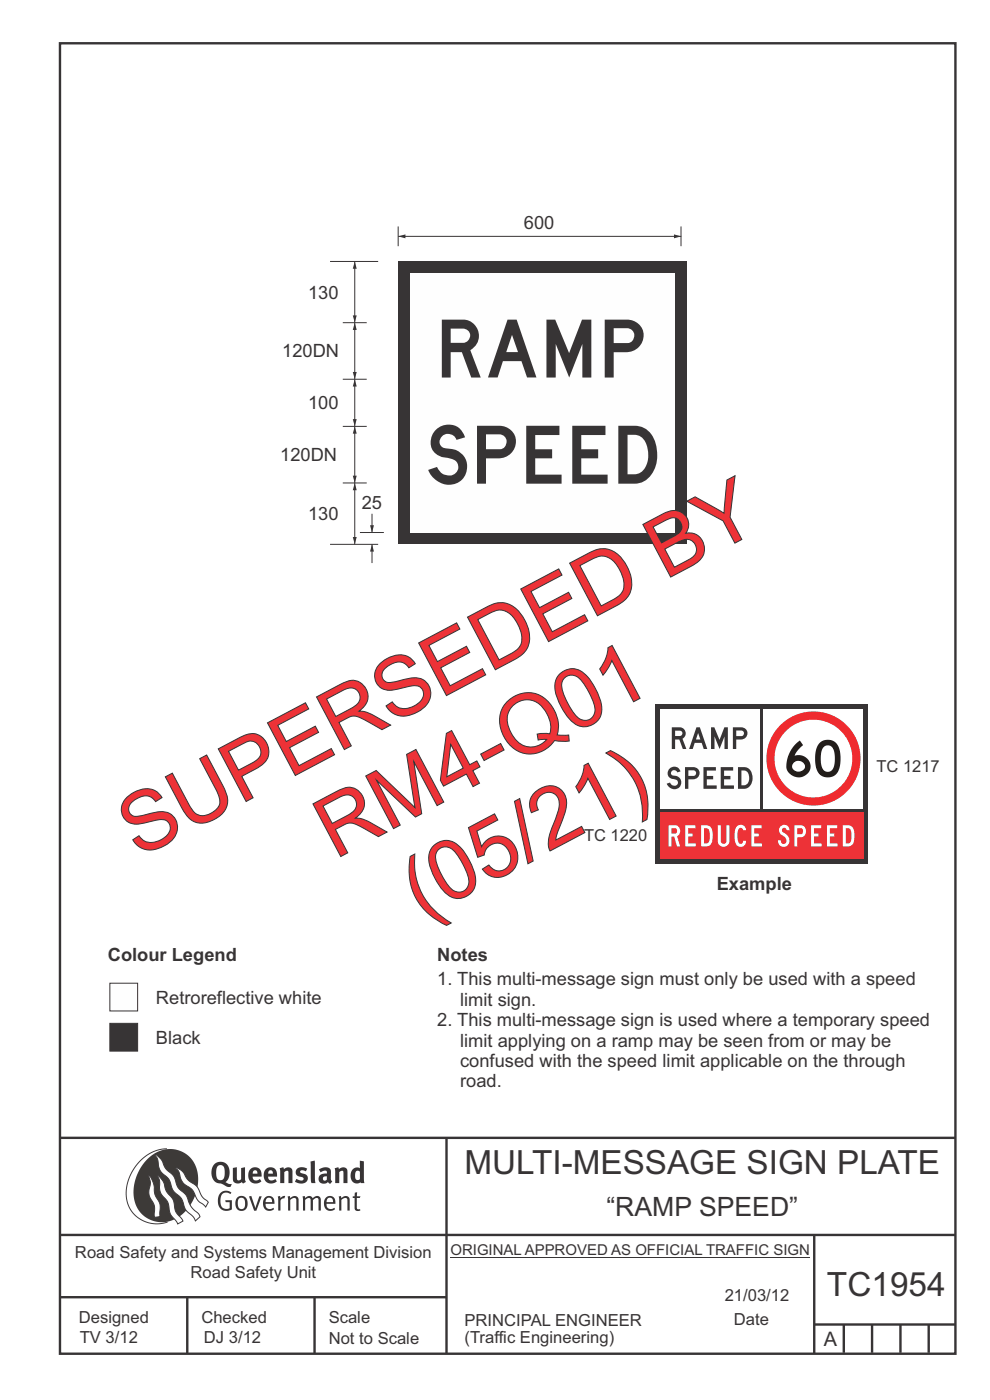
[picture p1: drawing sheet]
<svg xmlns="http://www.w3.org/2000/svg" width="210mm" height="297mm" viewBox="0 0 210 297" stroke-linecap="round" stroke-linejoin="round" font-family="sans-serif">
<g fill="none" stroke="#373435" stroke-width=".51">
<path d="M12.7 9.2h190v278h-190zM12.7 241.4h190M94.7 241.4v45.8M12.7 262h190M12.7 275.2h82M39.7 275.2v12M66.7 275.2v12M172.7 262.2v25M172.7 281h30M179 281v6M185 281v6M191 281v6"/>
<path d="M197 281v6"/>
</g>
<path d="M95.5 266.7h76.3" fill="none" stroke="#373435" stroke-width=".21"/>
<path d="M23.3 217.1h5.9v5.9h-5.9z" fill-rule="evenodd" fill="#373435" stroke="#373435" stroke-width=".21"/>
<path d="M35.4 243.7a9.5 9.5 0 0 0-8.6 10.4 6.5 6.5 0 0 0 8.8 5.1" fill="none" stroke="#3d3a38" stroke-width=".21"/>
<path d="M31.3 245.9a6.1 6.1 0 0 1 7.3-1.6 6.1 6.1 0 0 1 3.4 6.6 8.8 8.8 0 0 1-7.2 8.4 6.1 6.1 0 0 1-6.4-7.5 10.5 10.5 0 0 1 2.9-5.9z" fill-rule="evenodd" fill="#3d3a38"/>
<g fill="#fefefe" stroke="#3d3a38" stroke-width=".21">
<path d="M31.6 249.4l.3 .3 .6 1.2 .4 2.5 1 2 .1 2.7-1.2 .2-.1-2.5-.9-1.8-.2-.7 .3-2.4z" fill-rule="evenodd"/>
<path d="M37.1 247.7l.6 .1 .9 .6 1.3 1.9 1.9 1.5 1.1 2.1 1.3 1.2-.6 1-1.6-1.5-1.2-2.2-2-1.5-.5-.9-.4-1.5z" fill-rule="evenodd"/>
<path d="M32.8 244.9l.4 .1 .9 .8 1 2.1 1.7 1.5 .9 2.5 1.7 1.6 1.2 2.5 1.6 1.6 .2 .5-1 .9-.4-.9-1.6-1.5-1-2.4-1.7-1.7-.9-2.4-1.8-1.7-.3-.9-.3-1.6z" fill-rule="evenodd"/>
<path d="M33.4 249.4l.5 .3 .7 1 .7 2 1.5 1.9 .5 2.5 1.4 1.8 .1 .1-1.1 .7-1.6-2.2-.6-2.5-1.4-1.9-.3-1v-1.6z" fill-rule="evenodd"/>
</g>
<g fill="#373435">
<path d="M46.8 253.1l.5-.4 .6-.1 .7 .1 .5 .3-.2 .3-.9-.3-.8 .2-.3 .7-.1 1.1 .1 .6 .3 .5 .5 .3 .6 .1 .4-.2v-1.3h-.8l-.1-.4h1.4v2l-.7 .2-.8 .1-.6-.2-.5-.5-.3-.8-.1-.9 .2-.8z" fill-rule="evenodd"/>
<path d="M50.7 254.3l.7-.2 .5 .5 .1 1.2-.2 .4-.3 .3h-.5l-.4-.4-.2-1.1zM50.4 254l-.5 1.1 .2 1.2 .8 .6 1-.2 .4-.4 .2-.5v-.8l-.2-.7-.3-.4-.5-.2h-.6z" fill-rule="evenodd"/>
<path d="M52.8 253.8l.5-.1 .9 2.6 .8-2.5h.5l-1.1 3h-.5z" fill-rule="evenodd"/>
<path d="M56.6 254.2l.4-.1 .4 .1 .2 .3 .1 .5h-1.4zM56.2 254l-.4 1v.7l.3 .6 .3 .4 .6 .2 1-.3 .2-.1-.2-.3-.6 .3-.7-.2-.3-.2-.1-.6v-.1h1.9l-.2-1.2-.8-.5-.5 .1z" fill-rule="evenodd"/>
<path d="M58.9 253.8l.5-.1 .1 .5 .4-.4 .6-.1-.2 .5-.4 .1-.4 .3v2.2h-.5z" fill-rule="evenodd"/>
<path d="M61 253.8h.5a.24 .24 0 0 0 .1 .3 .24 .24 0 0 0 .3-.2l.8-.2 .6 .5v2.6h-.4l-.1-2.3-.1-.3-.3-.1-.8 .5v2.2h-.5z" fill-rule="evenodd"/>
<path d="M64.2 253.8h.4a.23 .23 0 0 0 .2 .3 .23 .23 0 0 0 .3-.2l.5-.2 .5 .2a.23 .23 0 0 0 .3 .2 .23 .23 0 0 0 .2-.1l.8-.3 .6 .4 .1 2.7h-.5v-2.3l-.1-.3-.3-.1-.8 .5v2.2h-.5v-2.3l-.1-.3h-.3l-.8 .4v2.2h-.4z" fill-rule="evenodd"/>
<path d="M69.5 254.2l.5-.1 .4 .1 .2 .8h-1.3zM69.2 254l-.5 1 .1 .7 .2 .6 .4 .4 .4 .2 1.1-.3 .2-.1-.2-.3-.6 .3-.7-.2-.3-.3v-.6h1.9l-.2-1.2-.4-.3-.5-.2-.5 .1z" fill-rule="evenodd"/>
<path d="M71.8 253.8h.5a.24 .24 0 0 0 .1 .3 .24 .24 0 0 0 .4-.2l.7-.2 .6 .5 .1 2.6h-.5v-2.3l-.1-.3-.4-.1-.8 .5v2.2h-.5z" fill-rule="evenodd"/>
<path d="M75.3 253l.5-.1-.1 .9h.8l-.2 .3h-.6v2.2l.2 .2h.5v.3l-.2 .1-.6-.1-.4-.3v-2.4h-.4v-.3h.4z" fill-rule="evenodd"/>
<path d="M46.2 247.4l.4-.2h.4l.6 .6v1.8l-.2 .5-.4 .2h-.7l-.3-.5-.1-1.6zM45.5 246.9l-.4 .7-.2 .8v1l.3 .9 .7 .6 1 .2 1.6 .7 .4-.1 .3-.5h-.6l-.8-.4 .7-.9 .2-1.5a1.91 1.91 0 0 0-1.1-1.8 1.91 1.91 0 0 0-2.1 .3z" fill-rule="evenodd"/>
<path d="M49.4 247.8l.8-.2 .1 2.5 .1 .2 .3 .1 .4-.3v-2.3l.9-.2v2.6l.2 .5-.7 .3a.39 .39 0 0 0-.7 0h-.8l-.5-.4z" fill-rule="evenodd"/>
<path d="M53.8 248.4l.3-.1h.3l.2 .7h-1zM53.1 248l-.3 .5-.1 .8v.7l.4 .6 .5 .4 .6 .1 .7-.1 .6-.4-.4-.5-.4 .3h-.5l-.4-.1-.2-.4v-.3h1.9l-.1-1-.3-.6-1-.4-.5 .1z" fill-rule="evenodd"/>
<path d="M57.1 248.4l.2-.1h.4l.2 .7h-1zM56.4 248l-.4 .6-.1 .8 .1 .7 .4 .5 .5 .4 .6 .1 .6-.1 .6-.4-.3-.5-.6 .3h-.5l-.4-.6v-.2h1.9l-.1-1-.3-.6-.5-.3-.5-.1-.5 .1z" fill-rule="evenodd"/>
<path d="M59.3 247.8l.8-.2 .1 .4 1-.4 .7 .3 .1 .5v2.6h-.8v-2.3l-.3-.3-.6 .3v2.3h-.9z" fill-rule="evenodd"/>
<path d="M63 248l.9-.4 1.3 .3-.3 .6-.9-.2-.3 .2 .1 .3 1 .3 .4 .4v.8l-.4 .6-1.1 .2-1.1-.4 .3-.6 1 .4 .3-.1 .2-.3-.2-.3-.9-.3-.4-.3-.2-.6z" fill-rule="evenodd"/>
<path d="M68.6 249.7l.7-.2v.8l-.3 .2-.3-.1-.2-.3zM67.6 248.1l.4 .6 .8-.4 .5 .2a.35 .35 0 0 1 0 .5 .35 .35 0 0 1-.5 0l-1 .4-.2 .9 .2 .4 .3 .3h1.1a.49 .49 0 0 1 .8 .2l.5-.6-.3-.4v-1.7l-.2-.5-.4-.3-.6-.1z" fill-rule="evenodd"/>
<path d="M71 247.8l.8-.2 .1 .4 .9-.4 .7 .3 .2 .5v2.6h-.8l-.1-2.3-.2-.3-.6 .3v2.3h-.9z" fill-rule="evenodd"/>
<path d="M75.6 248.5l.3-.1 .4 .2v1.5l-.3 .2h-.4l-.2-.4-.1-.9zM76.3 246.2v1.3a.19 .19 0 0 1 0 .3 .19 .19 0 0 1-.3-.1l-.8 .1-.6 .5-.2 .9 .1 1 .3 .5 .6 .3h.6l.5-.2v.2h.8l-.1-4.6z" fill-rule="evenodd"/>
<path d="M65.9 246.4l.9-.2 .1 4.8h-.8l-.1-.3z" fill-rule="evenodd"/>
</g>
<path d="M23.3 208.6h5.9v5.9h-5.9z" fill-rule="evenodd" fill="#fefefe" stroke="#373435" stroke-width=".21"/>
<path d="M84.5 55.5h61.3v60h-61.3z" fill-rule="evenodd" fill="#373435"/>
<path d="M87 58h56.3v55h-56.3z" fill-rule="evenodd" fill="#fefefe"/>
<path d="M143.3 58h2.5v56.3h-2.5z" fill-rule="evenodd" fill="#373435"/>
<g fill="#373435">
<path d="M115.9 67.8h1.9l2.9 7.1 2.8-7.1h1.9v12.3h-1.9v-7.1l-2.8 7.1-2.8-7.1v7.1h-2z"/>
<path d="M92.5 91.1a3.7 3.7 0 0 1 6.2 1.7l-1.9 .5a1.78 1.78 0 0 0-2.3-1.2 1.78 1.78 0 0 0-1 2.4 3 3 0 0 0 2.4 .8 3.9 3.9 0 0 1 2.8 5.4 3.9 3.9 0 0 1-6 1.3l-1.2-1-.7-1.3 1.9-.6a2.51 2.51 0 0 0 4.2 1 1.83 1.83 0 0 0-1.5-2.9 4.2 4.2 0 0 1-3.7-1.8 3.7 3.7 0 0 1 .8-4.3z"/>
<path d="M111.6 90.3h7.1v2h-5.2v3h3.6v1.9h-3.6v3.5h5.6v1.9h-7.5z"/>
<path d="M121.4 90.3h7v2h-5.1v3h3.6v1.9h-3.6v3.5h5.6v1.9h-7.5z"/>
<path d="M95.6 69.7h2.6a1.51 1.51 0 0 1 1.5 1.5 1.51 1.51 0 0 1-1.4 1.5h-2.7zM93.7 67.8v12.3h1.9v-5.4h2.4l2 5.4h2l-2.2-5.8a3.4 3.4 0 0 0 1.7-3.8 3.4 3.4 0 0 0-3.2-2.7z"/>
<path d="M107.7 67.8h1.9l4.2 12.3h-2l-1.2-3.5h-3.9l-1.1 3.5h-2.1zM108.6 71l-1.2 3.7h2.5z"/>
<path d="M130.2 69.6h2.8a1.58 1.58 0 0 1 1.6 1.6 1.58 1.58 0 0 1-1.5 1.6h-2.9zM128.3 67.8v12.3h1.9v-5.4h2.5a3.5 3.5 0 0 0 3.8-3.3 3.5 3.5 0 0 0-3.5-3.6z"/>
<path d="M103.1 92.1h2.8a1.58 1.58 0 0 1 1.6 1.6 1.58 1.58 0 0 1-1.4 1.6h-3zM101.2 90.3v12.3h1.9v-5.4h2.5a3.5 3.5 0 0 0 3.8-3.3 3.5 3.5 0 0 0-3.5-3.6z"/>
<path d="M131.2 90.3v12.3h3.4a5.2 5.2 0 0 0 4.8-5.3 6.8 6.8 0 0 0-2.5-6.4 4.3 4.3 0 0 0-2.3-.6zM133.1 92.2a3.7 3.7 0 0 1 3.2 .7 5.6 5.6 0 0 1-.1 7.1 3.4 3.4 0 0 1-3.1 .6z"/>
</g>
<path d="M84.5 50.1h60" fill="none" stroke="#373435" stroke-width=".21"/>
<g fill="#373435">
<path d="M143 49.7l1.5 .4-1.5 .5z"/>
<path d="M84.5 50.1l1.5-.4v.9z"/>
</g>
<path d="M70 55.5h10.2M144.5 48v4.2M75.3 102.5v13" fill="none" stroke="#373435" stroke-width=".21"/>
<g fill="#373435">
<path d="M74.8 113.9h.9l-.4 1.6z"/>
<path d="M75.3 102.5l.4 1.5h-.9z"/>
</g>
<path d="M75.3 68.5v12M72.7 102.5h5.1" fill="none" stroke="#373435" stroke-width=".21"/>
<g fill="#373435">
<path d="M74.8 78.9h.9l-.4 1.6z"/>
<path d="M75.3 68.5l.4 1.5h-.9z"/>
</g>
<path d="M75.3 55.5v13M72.7 68.5h5.1" fill="none" stroke="#373435" stroke-width=".21"/>
<g fill="#373435">
<path d="M74.8 66.9h.9l-.4 1.6z"/>
<path d="M75.3 55.5l.4 1.5h-.9z"/>
</g>
<path d="M70 115.5h10.2M78.9 109v4" fill="none" stroke="#373435" stroke-width=".21"/>
<path d="M78.5 111.4h.8l-.4 1.6z" fill="#373435"/>
<path d="M78.9 115.5v3.9" fill="none" stroke="#373435" stroke-width=".21"/>
<path d="M78.9 115.5l.4 1.5h-.8z" fill="#373435"/>
<path d="M72.7 80.5h5.1M72.7 90.5h5.1M75.3 90.5v12M76.4 113h5" fill="none" stroke="#373435" stroke-width=".21"/>
<g fill="#373435">
<path d="M75.3 90.5l.4 1.5h-.9z"/>
<path d="M74.8 100.9h.9l-.4 1.6z"/>
</g>
<path d="M75.3 80.5v10" fill="none" stroke="#373435" stroke-width=".21"/>
<g fill="#373435">
<path d="M74.8 88.9h.9l-.4 1.6z"/>
<path d="M75.3 80.5l.4 1.5h-.9z"/>
</g>
<path d="M84.5 48v4.2" fill="none" stroke="#373435" stroke-width=".21"/>
<g fill="#373435">
<path d="M139 149.4h45v33.8h-45z" fill-rule="evenodd"/>
<path d="M161.1 149.4h.9v22.5h-.9z" fill-rule="evenodd"/>
</g>
<path d="M140 172.4h43.1v9.8h-43.1z" fill-rule="evenodd" fill="#ed3237"/>
<g fill="#fff">
<path d="M145.4 175.1h2.1v.6h-1.5v1.1h.9v.7h-.9v1.4h1.6v.7h-2.2z"/>
<path d="M152.3 175.1h.6v3.5l.2 .3 .3 .1 .5-.1 .2-.3v-3.5h.6v3.6l-.3 .5-.5 .4-1-.1-.6-.7z"/>
<path d="M156.4 175.2l.6-.2 .7 .1 .4 .5 .2 .6h-.7v-.3a.58 .58 0 0 0-.7-.2 .58 .58 0 0 0-.4 .7v1.5l.3 1 .4 .1 .4-.3v-.3h.7l-.2 .8-.7 .4-.9-.1-.6-1-.1-2 .2-.7z"/>
<path d="M159.4 175.1h2.2v.6h-1.6v1.1h1v.7h-1v1.4h1.6v.7h-2.2z"/>
<path d="M165.5 175.4l.6-.4h.6l.5 .3 .2 .5 .1 .3h-.6l-.2-.4-.4-.1-.4 .4 .1 .4 1 .8 .4 .8-.1 1-.7 .6-.9-.1-.4-.3-.2-.5-.1-.4h.6l.2 .6 .5 .1 .3-.1 .2-.4-.2-.8-1-.7-.3-.4-.1-.6z"/>
<path d="M172 175.1h2.2v.6h-1.5v1.1h.9v.7h-.9v1.4h1.6v.7h-2.3z"/>
<path d="M175.4 175.1h2.2v.6h-1.6v1.1h1v.7h-1v1.4h1.7v.7h-2.3z"/>
<path d="M141.8 175.1v4.5h.6v-2.1h.6l.6 2.1h.7l-.7-2.2 .4-.3 .2-.5-.1-1-.6-.5zM142.4 175.7h.8a.59 .59 0 0 1 .4 .6 .59 .59 0 0 1-.4 .5h-.8z"/>
<path d="M148.7 175.1v4.5l1.6-.1 .6-.5 .2-.7 .1-1.3-.2-1.1-.3-.5-.4-.2zM149.3 175.7l.8 .1 .4 .6v1.9l-.2 .5-.4 .1h-.6z"/>
<path d="M168.5 175.1v4.5h.6v-2h1l.4-.2 .4-.6v-.7l-.2-.6-.4-.3zM169.1 175.7h.9l.2 .2 .1 .5-.2 .5-1 .1z"/>
<path d="M178.8 175.1v4.5l1.6-.1 .5-.5 .3-.7v-1.3l-.1-1.1-.3-.5-.4-.2zM179.4 175.7l.8 .1 .3 .6v1.9l-.1 .4-.4 .2h-.6z"/>
</g>
<path d="M162 150.4h21.1v21.1h-21.1z" fill-rule="evenodd" fill="#fff"/>
<circle cx="172.6" cy="160.9" r="10" fill="#ef2b2f"/>
<circle cx="172.5" cy="160.9" r="8.3" fill="#fff"/>
<g fill="#1f1a17">
<path d="M168.8 157.8l-.9 1.1-.7 1.4-.3 1.4-.1 1.3 .4 .9 .9 .6 1 .4h.9l.9-.5 .7-.6 .3-.8v-.9l-.4-.8-.7-.7-.9-.4h-1a.2 .2 0 0 1-.3 .1 .2 .2 0 0 1 .1-.3l.6-1 1.1-.9-.7-1zM168.4 161.8l.7-.4 .9 .2 .7 .6v.8l-.9 .6-.6 .1-.5-.1-.4-.4-.3-.4 .1-.5z"/>
<path d="M173.9 157.6l-.7 1.1-.3 1.9a4.2 4.2 0 0 0 1.5 4.1 2.64 2.64 0 0 0 3.8-2.6v-2.8l-.4-1-.5-.7-.7-.5-1-.2-1 .2zM174.7 158.5a1.38 1.38 0 0 1 1.6-.2 1.38 1.38 0 0 1 .7 1.4v2.3a1.45 1.45 0 0 1-2.1 1.6 4.4 4.4 0 0 1-.6-4.3z"/>
</g>
<path d="M140 150.4h21.1v21.1h-21.1z" fill-rule="evenodd" fill="#fefefe"/>
<g fill="#373435">
<path d="M150.8 154.3h.7l1.1 2.7 1.1-2.7h.7v4.6h-.7v-2.7l-1.1 2.7-1-2.7v2.7h-.8z"/>
<path d="M142.1 163a1.38 1.38 0 0 1 2.3 .7l-.7 .2a.65 .65 0 0 0-1-.5 .65 .65 0 0 0 0 1.1 1.49 1.49 0 0 1 1.7 1.1 1.49 1.49 0 0 1-1 1.8 1.83 1.83 0 0 1-2-1.2l.7-.2a.82 .82 0 0 0 1 .7 .82 .82 0 0 0 .6-1l-.3-.3a1.5 1.5 0 0 1-1.8-1.6z"/>
<path d="M149.2 162.7h2.7v.8h-2v1.1h1.4v.7h-1.4v1.3h2.1v.7h-2.8z"/>
<path d="M152.9 162.7h2.6v.8h-1.9v1.1h1.3v.7h-1.3v1.3h2.1v.7h-2.8z"/>
<path d="M143.2 155h1a.57 .57 0 0 1 .6 .6 .57 .57 0 0 1-.6 .5h-1zM142.5 154.3v4.6h.7v-2h.9l.7 2h.8l-.8-2.2a1.29 1.29 0 0 0 .6-1.4 1.29 1.29 0 0 0-1.2-1z"/>
<path d="M147.7 154.3h.8l1.5 4.6h-.7l-.5-1.3h-1.4l-.5 1.3h-.7zM148.1 155.5l-.5 1.4h1z"/>
<path d="M156.2 155h1a.59 .59 0 0 1 .6 .5 .59 .59 0 0 1-.5 .7h-1.1zM155.5 154.3v4.6h.7v-2h.9a1.3 1.3 0 0 0 1.5-1.3 1.3 1.3 0 0 0-1.4-1.3z"/>
<path d="M146 163.4h1.1a.59 .59 0 0 1 .6 .6 .59 .59 0 0 1-.6 .6h-1.1zM145.3 162.7v4.6h.7v-2h1a1.3 1.3 0 0 0 1.4-1.2 1.3 1.3 0 0 0-1.3-1.4z"/>
<path d="M156.5 162.7v4.6a2.43 2.43 0 0 0 2.7-.7 2.57 2.57 0 0 0-1-3.8zM157.3 163.5a1.55 1.55 0 0 1 1.5 .6 1.55 1.55 0 0 1 0 1.7l-.3 .5a1.29 1.29 0 0 1-1.2 .3z"/>
</g>
<g font-size="17.6" fill="#ed3237">
<text x="29.3" y="182.1" transform="rotate(-28 29.3 182.1)">SUPERSEDED BY</text>
<text x="71.1" y="182.4" transform="rotate(-28 71.1 182.4)">RM4-Q01</text>
<text x="89.4" y="195" transform="rotate(-28 89.4 195)">(05/21)</text>
</g>
<g font-size="7.1" fill="#373435">
<text x="98.5" y="249.1">MULTI-MESSAGE SIGN PLATE</text>
<text x="175.4" y="275">TC1954</text>
</g>
<text font-size="5.6" fill="#373435" x="128.6" y="258">“RAMP SPEED”</text>
<text font-size="4.2" fill="#373435" x="174.7" y="285.6">A</text>
<g font-size="3.9" fill="#373435">
<text x="111.1" y="48.6">600</text>
<text x="65.4" y="63.3">130</text>
<text x="59.9" y="75.8">120DN</text>
<text x="65.4" y="86.8">100</text>
<text x="59.4" y="97.8">120DN</text>
<text x="76.8" y="108">25</text>
<text x="65.4" y="110.3">130</text>
<text x="152" y="188.7">Example</text>
<text x="22.9" y="203.9">Colour Legend</text>
<text x="92.8" y="203.9">Notes</text>
<text x="92.8" y="209">1. This multi-message sign must only be used with a speed</text>
<text x="33.1" y="212.9">Retroreflective white</text>
<text x="97.6" y="213.3">limit sign.</text>
<text x="33.1" y="221.4">Black</text>
<text x="92.8" y="217.7">2. This multi-message sign is used where a temporary speed</text>
<text x="97.6" y="222">limit applying on a ramp may be seen from or may be</text>
<text x="97.6" y="226.3">confused with the speed limit applicable on the through</text>
<text x="97.6" y="230.7">road.</text>
</g>
<g font-size="3.5" fill="#373435">
<text x="185.9" y="163.9">TC 1217</text>
<text x="123.9" y="178.4">TC 1220</text>
<text x="15.9" y="266.8">Road Safety and Systems Management Division</text>
<text x="40.4" y="271.1">Road Safety Unit</text>
<text x="16.7" y="280.6">Designed</text>
<text x="42.7" y="280.6">Checked</text>
<text x="69.7" y="280.6">Scale</text>
<text x="98.5" y="281.3">PRINCIPAL ENGINEER</text>
<text x="153.7" y="276.1">21/03/12</text>
<text x="155.7" y="281.2">Date</text>
<text x="16.9" y="284.8">TV 3/12</text>
<text x="43.2" y="284.8">DJ 3/12</text>
<text x="69.7" y="285.2">Not to Scale</text>
<text x="98.5" y="284.8">(Traffic Engineering)</text>
</g>
<text font-size="3.2" fill="#373435" x="95.5" y="266.3">ORIGINAL APPROVED AS OFFICIAL TRAFFIC SIGN</text>
</svg>
